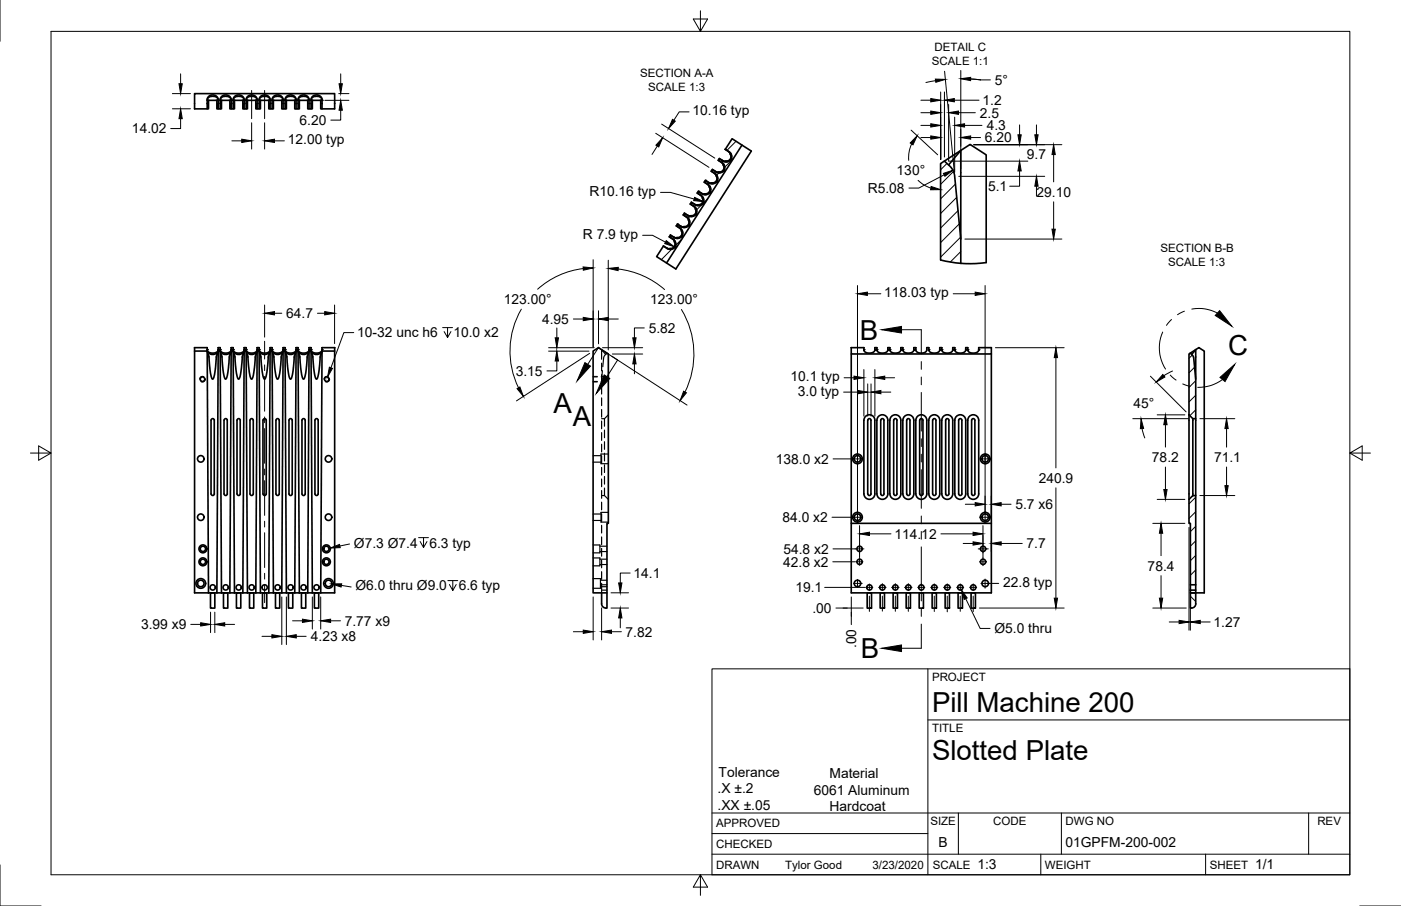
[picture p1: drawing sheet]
<svg xmlns="http://www.w3.org/2000/svg" width="432mm" height="279mm" viewBox="0 0 432 279" stroke-linecap="round" stroke-linejoin="round" font-family="sans-serif">
<!-- layer: Visible -->
<g fill="none" stroke="#000" stroke-width=".51">
<path d="M63.9 30.9h3M63.9 30.9a1.64 1.64 0 0 1 1.6-1.6 1.64 1.64 0 0 1 1.6 1.6h-.2M63.9 30.9v2.7h.4v-2.7M65.9 29.7h-.6a1.47 1.47 0 0 0-1.4 1M65.9 29.7l1.1 .5 .2 .5M66.8 30.9v2.7h.4v-2.7M67.2 33.6h.7M67.9 30.9v2.7h.4v-2.7M68.4 29.7a1.6 1.6 0 0 1 1.8-.4 1.6 1.6 0 0 1 .9 1.6h-3.2l.1-.7zM69.2 29.7h.7M69.2 29.7l-1 .5-.3 .5M69.9 29.7l1.1 .5 .2 .5"/>
<path d="M70.8 30.9v2.7h.4v-2.7M71.2 33.6h.7M71.9 30.9v2.7h.4v-2.7M72.4 29.7a1.6 1.6 0 0 1 1.8-.4 1.6 1.6 0 0 1 .9 1.6h-3.2l.1-.7zM73.2 29.7h.7M73.2 29.7l-1 .5-.3 .5M73.9 29.7l1.1 .5 .2 .5M74.8 30.9v2.7h.4v-2.7M75.2 33.6h.7M75.9 30.9v2.7h.4v-2.7M75.9 30.9h3.3M75.9 30.9a1.67 1.67 0 0 1 1.7-1.6 1.67 1.67 0 0 1 1.6 1.6"/>
<path d="M77.9 29.7h-.6a1.47 1.47 0 0 0-1.4 1M77.9 29.7l1.1 .5 .2 .5M78.8 30.9v2.7h.4v-2.7M79.2 33.6h.7M79.9 30.9h3.3M80.3 30.9v2.7h-.4v-2.7a1.69 1.69 0 0 1 1.7-1.6 1.69 1.69 0 0 1 1.6 1.6v2.7h-.4v-2.7M81.2 29.7h.7M81.2 29.7l-1 .5-.3 .5M81.9 29.7l1.1 .5 .2 .5M83.2 30.9h.1M83.9 30.9v2.7h-.7M84.3 30.9v2.7h-.4"/>
<path d="M84.4 29.7a1.6 1.6 0 0 1 1.8-.4 1.6 1.6 0 0 1 .9 1.6h-3.2l.1-.7zM85.9 29.7h-.6a1.47 1.47 0 0 0-1.4 1M85.9 29.7l1.1 .5 .2 .5M86.8 30.9v2.7h.4M87.2 30.9v2.7h.7M87.9 30.9v2.7h.4v-2.7M88.4 29.7a1.6 1.6 0 0 1 1.8-.4 1.6 1.6 0 0 1 .9 1.6h-3.2l.1-.7zM89.9 29.7h-.6a1.47 1.47 0 0 0-1.4 1M89.9 29.7l1.1 .5 .2 .5M90.8 30.9v2.7h.4M91.2 30.9v2.7h.7M91.9 30.9v2.7h.4v-2.7"/>
<path d="M91.9 30.9h.3M91.9 30.9a1.7 1.7 0 0 1 1.4-1.6 1.7 1.7 0 0 1 1.9 1.1v.5M92.2 30.9h3M93.9 29.7h-.6a1.47 1.47 0 0 0-1.4 1M93.9 29.7l1.1 .5 .2 .5M94.8 30.9v2.7h.4M95.2 30.9v2.7h.7M95.9 30.9v2.7h.4v-2.7M95.9 30.9h.3M95.9 30.9a1.7 1.7 0 0 1 1.4-1.6 1.7 1.7 0 0 1 1.9 1.1l.1 .5M96.2 30.9h3.1M97.9 29.7l1.1 .5 .2 .5"/>
<path d="M97.9 29.7h-.6a1.47 1.47 0 0 0-1.4 1M98.8 30.9v2.7h.5M99.3 30.9v2.7h3.8v-4.7h-43.1v4.7h3.9M214.9 59.5l1.2 .8M215.2 59l1.3 .8M217.1 56.2l1.2 .8M217.4 55.6l1.2 .8M218.1 56.8l.7 1.2-.2 1.2-.8 .6h-1.1l-.5-.2M218.5 59.5l-1 .5-.8-.1M218.5 57.1l.4 .6v1.2M218.9 58.9l-.4 .6M219.2 52.8h.1"/>
<path d="M219.2 52.8l1.2 .8M219.6 52.3l1.2 .7M220.2 53.4l.7 1.3-.1 1.1-1 .6-1.4-.1M220.6 56.1l-1 .5-.7-.1M220.6 53.7l.5 .7-.1 1.1M221 55.5l-.4 .6M221.4 49.4l1.2 .8M221.7 48.9l1.2 .8M222.4 50.1l.7 1.3-.1 1-1 .6-1.4-.1M222.8 52.8l-1 .5-.8-.2M222.8 50.4l.4 .6v1.1M223.2 52.1l-.4 .7"/>
<path d="M223.5 46.1h.1M223.5 46.1l1.2 .8M224.7 46.8l.6 1.5-.3 .8-.8 .6-1.5-.2M224.9 47a1.64 1.64 0 0 1 .2 2.2l-.1 .1a1.6 1.6 0 0 1-1.8 .5M225.6 42.8l3.1 1.9-23.3 36.4-3-2 2.1-3.2 1 .6a1.72 1.72 0 0 0 2.5-.3 1.72 1.72 0 0 0-.7-2.5l-1-.7 .3-.5 1 .6a1.7 1.7 0 0 0 2.6-.3 1.7 1.7 0 0 0-.8-2.5l-1-.6 .4-.6 1 .7a1.7 1.7 0 0 0 2.5-.4 1.7 1.7 0 0 0-.7-2.5l-1-.6 .3-.5 1 .6a1.72 1.72 0 0 0 2.6-.4 1.72 1.72 0 0 0-.8-2.5l-.9-.6 .3-.5 1 .6a1.72 1.72 0 0 0 2.6-.3 1.72 1.72 0 0 0-.8-2.5l-1-.7 .3-.5 1 .6a1.71 1.71 0 0 0 2.6-.3 1.71 1.71 0 0 0-.7-2.5l-1-.6 .3-.6 1 .7a1.72 1.72 0 0 0 2.6-.4 1.72 1.72 0 0 0-.8-2.5l-1-.6 .4-.5 1 .6a1.71 1.71 0 0 0 2.5-.4 1.71 1.71 0 0 0-.7-2.4l-1-.7 .3-.5 1 .6a1.71 1.71 0 0 0 2.6-.3 1.71 1.71 0 0 0-.8-2.5l-1-.6zM228.7 44.7l2.9 1.9-23.3 36.4-2.9-1.9M291.1 49.7l7.8-5.1 5.1 3.2v33.2l-3.2 .3-4.7-.1M292.4 50.9l3.7-4.5v27.3M204.5 75.9h.1M204.5 75.9l1.2 .7M206.3 73h.1M206.3 73l1.2 .8"/>
<path d="M206.6 72.5h.1M206.6 72.5l1.3 .8M207.3 73.7l.7 1.2-.1 1.1-.9 .6-1.5-.1M207.7 76.4l-1 .5-.8-.2M207.7 74a1.77 1.77 0 0 1 .2 2.1l-.2 .3M208.4 69.7l1.3 .7M208.8 69.1l1.2 .8M209.4 70.3l.8 1.3-.1 1-.8 .6-1.2 .1-.5-.2M209.9 73l-1.1 .5-.7-.1M209.9 70.6a1.77 1.77 0 0 1 .1 2.2l-.2 .2M210.6 66.3l1.2 .8M210.6 66.3h.1"/>
<path d="M210.9 65.8l1.3 .7M211.6 66.9l.7 1.4-.2 1-.9 .6-1.4-.1M212 67.2a1.69 1.69 0 0 1 .2 2.2l-.1 .1a1.6 1.6 0 0 1-1.9 .5M212.8 62.9l1.2 .8M213.1 62.4l1.2 .7M213.7 63.5l.8 1.4-.2 1-.9 .6-1.5-.1M214.2 66.2l-1.1 .5-.7-.1M214.2 63.8l.4 .7v1.1M214.6 65.6l-.4 .7M215.9 60.2l.7 1.3-.2 1.1-.9 .5-1.4-.1M216.3 62.9l-1 .5-.8-.1M216.3 60.5l.4 .6v1.1"/>
<path d="M216.7 62.2l-.4 .7M289.9 80.2v-29.8l1.2-.7 2.4 2.4 .7 2.1 1.9 19.5v7.5M289.9 80.2l6.2 1M60 108.3h3.9M63.9 107.8l.5 2.1a20.1 20.1 0 0 0 1.1 7 5.1 5.1 0 0 0 .9-3.5l.3-3.4 .5-2.2M63.9 108a2.01 2.01 0 0 0 3.3 0M63.9 108.2a1.74 1.74 0 0 0 1.7 1.1h.3M67.2 108.2l-.3 .6-1 .5M67.2 108.3h.7M67.9 107.8l.5 2.1a20.1 20.1 0 0 0 1.1 7 5.1 5.1 0 0 0 .9-3.5l.3-3.4 .5-2.2M67.9 108a2.01 2.01 0 0 0 3.3 0M67.9 108.2l.6 .8 .7 .3"/>
<path d="M69.2 109.3h.7M71.2 108.2l-.3 .6-1 .5M71.2 108.3h.7M71.9 107.8l.5 2.1a20.1 20.1 0 0 0 1.1 7 2.52 2.52 0 0 0 .8-2.2l.4-4.7 .5-2.2M71.9 108a2.01 2.01 0 0 0 3.3 0M71.9 108.2l.6 .8 .7 .3M75.2 108.2a1.74 1.74 0 0 1-1.6 1.1h-.4M75.2 108.3h.7M75.9 107.8l.5 2.1a21.6 21.6 0 0 0 1.1 7 2.52 2.52 0 0 0 .8-2.2l.4-4.8 .5-2.1M75.9 108a2.03 2.03 0 0 0 3.3 0M79.2 108.2a1.74 1.74 0 0 1-1.6 1.1h-.3a1.7 1.7 0 0 1-1.4-1.1M79.2 108.3h.7"/>
<path d="M79.9 108a2.03 2.03 0 0 0 3.3 0M79.9 107.8l.5 2.1a21.6 21.6 0 0 0 1.1 7 4.7 4.7 0 0 0 .9-3.5l.3-3.5 .5-2.1M79.9 108.2l.6 .8 .7 .3M83.2 108.2a1.74 1.74 0 0 1-1.6 1.1h-.4M83.2 108.3h.7v-1.1h-.7l-.4 75.6M83.9 107.8l.5 2.1a21.6 21.6 0 0 0 1.1 7 4.7 4.7 0 0 0 .9-3.5l.3-3.5 .5-2.1M83.9 108a2.03 2.03 0 0 0 3.3 0M83.9 108.3l.4 74.5M87.2 108.2a1.74 1.74 0 0 1-1.6 1.1h-.3a1.7 1.7 0 0 1-1.4-1.1M87.2 108.3l-.4 74.5M87.9 107.8l.5 2.1a21.6 21.6 0 0 0 1.1 7 4.7 4.7 0 0 0 .9-3.5l.3-3.5 .5-2.1M87.9 108.3h-.7v-1.1h.7l.4 75.6"/>
<path d="M87.9 108a2.01 2.01 0 0 0 3.3 0M91.2 108.2a1.74 1.74 0 0 1-1.6 1.1h-.3a1.7 1.7 0 0 1-1.4-1.1M91.2 108.3l-.4 74.5M91.9 107.8l.5 2.1a21.6 21.6 0 0 0 1.1 7 4.7 4.7 0 0 0 .9-3.5l.3-3.5 .5-2.1M91.9 108.3h-.7v-1.1h.7l.4 75.6M91.9 108a2.01 2.01 0 0 0 3.3 0M95.2 108.2a1.74 1.74 0 0 1-1.6 1.1h-.3a1.69 1.69 0 0 1-1.4-1.1M95.2 108.3l-.4 74.5M95.9 107.8l.5 2.1a21.6 21.6 0 0 0 1.1 7 4.7 4.7 0 0 0 .9-3.5l.3-3.4 .6-2.2M95.9 108.3h-.7v-1.1h.7l.4 75.6M95.9 108a2.01 2.01 0 0 0 3.4 0M99.2 108.2a1.74 1.74 0 0 1-1.6 1.1h-.3a1.69 1.69 0 0 1-1.4-1.1"/>
<path d="M99.3 108.3l-.5 74.5M103.1 108.3h-3.8v-1.1h3.8v75.6h-43.1v-75.6h3.9l.4 75.6M182.8 108.3l1.6-1.1 3.1 2v52.2h-.4v21.4h-4.3zM184.4 107.2h.1M262.4 109.2v73.6h43.1v-73.6M266.3 108v-.2a1.84 1.84 0 0 0 2.8 .8l.5-.8v.2M266.3 107.8v-.6h-3.9v2h43.1v-2h-3.9v.6M269.6 107.8v-.6h.7v.6M270.3 108v-.2a1.96 1.96 0 0 0 3.2 .5l.1-.5v.2M273.6 107.8v-.6h.7v.6M274.3 108v-.2a1.96 1.96 0 0 0 3.2 .5l.1-.5v.2M277.6 107.8v-.6h.7v.6"/>
<path d="M278.3 108v-.2a1.96 1.96 0 0 0 3.2 .5l.1-.5v.2M281.6 107.8v-.6h.7a1.58 1.58 0 0 0 .6 1.6 1.58 1.58 0 0 0 1.7 0 1.21 1.21 0 0 0 1-1.6h.7v.6M282.3 107.8v.2M285.6 107.8v.2M286.3 108v-.2a1.96 1.96 0 0 0 3.2 .5l.1-.5v.2M289.6 107.8v-.6h.7v.6M290.3 108v-.2a1.96 1.96 0 0 0 3.2 .5l.1-.5v.2M293.6 107.8v-.6h.7v.6M294.3 108v-.2a1.96 1.96 0 0 0 3.2 .5l.1-.5v.2M297.6 107.8v-.6h.7v.6M298.3 108v-.2a1.97 1.97 0 0 0 3.2 .5l.1-.5v.2M366.5 109.2l.4-.3 .8 .8 .2 .7 .6 6.5v12.2h-.9l-1.1-1.2z"/>
<path d="M366.9 108.9l2.6-1.7 1.7 1.1v74.5h-2.7M367.3 109.3l1.2-1.5v9.1M65.3 129.2a.48 .48 0 0 1 .7 .4l.1 22.7a.5 .5 0 0 1-.5 .5 .5 .5 0 0 1-.5-.5v-22.7zM69.3 129.2a.48 .48 0 0 1 .7 .4l.1 22.7a.5 .5 0 0 1-.5 .5 .5 .5 0 0 1-.5-.5v-22.7zM73.3 129.2a.48 .48 0 0 1 .7 .4l.1 22.7a.5 .5 0 0 1-.5 .5 .5 .5 0 0 1-.5-.5v-22.7zM77.3 129.2a.5 .5 0 0 1 .8 .4v22.7a.5 .5 0 0 1-.5 .5 .5 .5 0 0 1-.5-.5v-22.7zM81.3 129.2a.5 .5 0 0 1 .8 .4v22.7a.5 .5 0 0 1-.5 .5 .5 .5 0 0 1-.5-.5v-22.7zM85.3 129.2a.5 .5 0 0 1 .8 .4v22.7a.5 .5 0 0 1-.5 .5 .5 .5 0 0 1-.5-.5v-22.7zM89.1 129.3a.5 .5 0 0 1 .6-.2 .5 .5 0 0 1 .4 .5v22.7a.5 .5 0 0 1-.5 .5 .5 .5 0 0 1-.5-.5zM93.1 129.3a.5 .5 0 0 1 .6-.2 .5 .5 0 0 1 .4 .5v22.7a.5 .5 0 0 1-.5 .5 .5 .5 0 0 1-.5-.5zM97.1 129.3a.5 .5 0 0 1 .6-.2 .5 .5 0 0 1 .4 .5v22.7a.5 .5 0 0 1-.5 .5 .5 .5 0 0 1-.5-.5zM266.8 128.4a1.67 1.67 0 0 1 1.8-.4 1.67 1.67 0 0 1 1 1.6v22.7a1.68 1.68 0 0 1-1.6 1.7 1.68 1.68 0 0 1-1.7-1.7v-22.7z"/>
<path d="M267.5 129.3a.48 .48 0 0 1 .6-.2 .48 .48 0 0 1 .3 .5l.1 22.7a.5 .5 0 0 1-.5 .5 .5 .5 0 0 1-.5-.5zM270.3 129.6v22.7M270.3 129.6a1.67 1.67 0 0 1 1.7-1.7 1.67 1.67 0 0 1 1.6 1.7v22.7a1.68 1.68 0 0 1-1.6 1.7 1.68 1.68 0 0 1-1.7-1.7M271.5 129.3a.48 .48 0 0 1 .6-.2 .48 .48 0 0 1 .3 .5l.1 22.7a.5 .5 0 0 1-.5 .5 .5 .5 0 0 1-.5-.5zM274.3 129.6v22.7M274.3 129.6a1.68 1.68 0 0 1 1.7-1.7 1.68 1.68 0 0 1 1.6 1.7v22.7a1.68 1.68 0 0 1-1.6 1.7 1.68 1.68 0 0 1-1.7-1.7M275.5 129.3a.48 .48 0 0 1 .6-.2 .48 .48 0 0 1 .3 .5l.1 22.7a.5 .5 0 0 1-.5 .5 .5 .5 0 0 1-.5-.5zM278.3 129.6v22.7M278.3 129.6a1.68 1.68 0 0 1 1.7-1.7 1.68 1.68 0 0 1 1.6 1.7v22.7a1.68 1.68 0 0 1-1.6 1.7 1.68 1.68 0 0 1-1.7-1.7M279.5 129.3a.5 .5 0 0 1 .6-.2 .5 .5 0 0 1 .4 .5v22.7a.5 .5 0 0 1-.5 .5 .5 .5 0 0 1-.5-.5zM282.8 128.4a1.68 1.68 0 0 1 1.8-.4 1.68 1.68 0 0 1 1 1.6v22.7a1.69 1.69 0 0 1-1.6 1.7 1.69 1.69 0 0 1-1.7-1.7v-22.7zM283.5 129.3a.5 .5 0 0 1 .6-.2 .5 .5 0 0 1 .4 .5v22.7a.51 .51 0 0 1-.5 .5 .51 .51 0 0 1-.6-.5z"/>
<path d="M286.8 128.4a1.68 1.68 0 0 1 1.8-.4 1.68 1.68 0 0 1 1 1.6v22.7a1.69 1.69 0 0 1-1.6 1.7 1.69 1.69 0 0 1-1.7-1.7v-22.7zM287.5 129.3a.5 .5 0 0 1 .6-.2 .5 .5 0 0 1 .4 .5v22.7a.51 .51 0 0 1-.5 .5 .51 .51 0 0 1-.6-.5zM290.8 128.4a1.68 1.68 0 0 1 1.8-.4 1.68 1.68 0 0 1 1 1.6v22.7a1.69 1.69 0 0 1-1.6 1.7 1.69 1.69 0 0 1-1.7-1.7v-22.7zM291.5 129.3a.5 .5 0 0 1 .6-.2 .5 .5 0 0 1 .4 .5v22.7a.5 .5 0 0 1-.5 .5 .5 .5 0 0 1-.5-.5zM294.8 128.4a1.68 1.68 0 0 1 1.8-.4 1.68 1.68 0 0 1 1 1.6v22.7a1.68 1.68 0 0 1-1.6 1.7 1.68 1.68 0 0 1-1.7-1.7v-22.7zM295.5 129.3a.5 .5 0 0 1 .6-.2 .5 .5 0 0 1 .4 .5v22.7a.5 .5 0 0 1-.5 .5 .5 .5 0 0 1-.5-.5zM298.8 128.4a1.68 1.68 0 0 1 1.8-.4 1.68 1.68 0 0 1 1 1.6v22.7a1.68 1.68 0 0 1-1.6 1.7 1.68 1.68 0 0 1-1.7-1.7v-22.7zM299.5 129.3a.5 .5 0 0 1 .6-.2 .5 .5 0 0 1 .4 .5v22.7a.5 .5 0 0 1-.5 .5 .5 .5 0 0 1-.5-.5zM366.5 127.9v26.1M367.6 129.1v23.7M368.5 129.1v23.7M366.5 154l1.1-1.2h.9v27.5h-1.6v-18.9h-.4z"/>
<path d="M262.4 161.4h43.1M64.9 182.8h1.3v4.7h-1.3zM66.8 182.8l.4-75.6h.7l.4 75.6M68.9 182.8h1.3v4.7h-1.3zM70.8 182.8l.4-75.6h.7l.4 75.6M72.9 182.8h1.3v4.7h-1.3zM74.8 182.8l.4-75.6h.7l.4 75.6M76.9 182.8h1.3v4.7h-1.3zM78.8 182.8l.4-75.6h.7l.4 75.6M80.9 182.8h1.3v4.7h-1.3zM84.9 182.8h1.3v4.7h-1.3zM88.9 182.8h1.3v4.7h-1.3z"/>
<path d="M92.9 182.8h1.3v4.7h-1.3zM96.9 182.8h1.3v4.7h-1.3zM185.4 186.2a1.32 1.32 0 0 0 1.3 1.3M185.4 182.8v3.4M187.1 182.8v4.7h-.4M267.3 182.8h1.3v4.7h-1.3zM271.3 182.8h1.3v4.7h-1.3zM275.3 182.8h1.3v4.7h-1.3zM279.3 182.8h1.3v4.7h-1.3zM283.3 182.8h1.3v4.7h-1.3zM287.3 182.8h1.3v4.7h-1.3zM291.3 182.8h1.3v4.7h-1.3z"/>
<path d="M295.3 182.8h1.3v4.7h-1.3zM299.3 182.8h1.3v4.7h-1.3zM366.9 182h1.6v.8h-1.6zM366.9 180.3v1.7M368.5 180.3v1.7M368.6 186.2a1.41 1.41 0 0 1-1.7 1.3v-4.7h1.6v3.4"/>
<circle cx="62.4" cy="116.9" r=".71"/>
<circle cx="100.7" cy="116.9" r=".71"/>
<circle cx="61.9" cy="159.5" r="1.01"/>
<circle cx="61.9" cy="141.5" r="1.01"/>
<circle cx="101.3" cy="141.5" r="1.01"/>
<circle cx="101.3" cy="159.5" r="1.01"/>
<circle cx="264.3" cy="141.5" r="1.49"/>
<circle cx="264.3" cy="159.5" r="1.49"/>
<circle cx="264.3" cy="141.5" r="1.01"/>
<circle cx="264.3" cy="159.5" r="1.01"/>
<circle cx="303.6" cy="141.5" r="1.49"/>
<circle cx="303.6" cy="159.5" r="1.49"/>
<circle cx="303.6" cy="159.5" r="1.01"/>
<circle cx="303.6" cy="141.5" r="1.01"/>
<circle cx="61.9" cy="179.9" r="1.49"/>
<circle cx="61.9" cy="179.9" r="1.01"/>
<circle cx="62.5" cy="169.3" r="1.22"/>
<circle cx="62.5" cy="173.3" r="1.22"/>
<circle cx="62.5" cy="173.3" r=".81"/>
<circle cx="62.5" cy="169.3" r=".81"/>
<circle cx="100.6" cy="169.3" r="1.22"/>
<circle cx="100.6" cy="173.3" r="1.22"/>
<circle cx="100.6" cy="173.3" r=".81"/>
<circle cx="100.6" cy="169.3" r=".81"/>
<circle cx="101.3" cy="179.9" r="1.49"/>
<circle cx="101.3" cy="179.9" r="1.01"/>
<circle cx="264.3" cy="179.9" r="1.01"/>
<circle cx="264.9" cy="173.3" r=".81"/>
<circle cx="264.9" cy="169.3" r=".81"/>
<circle cx="303" cy="169.3" r=".81"/>
<circle cx="303" cy="173.3" r=".81"/>
<circle cx="303.6" cy="179.9" r="1.01"/>
<circle cx="65.6" cy="181.2" r=".81"/>
<circle cx="69.6" cy="181.2" r=".81"/>
<circle cx="73.6" cy="181.2" r=".81"/>
<circle cx="77.6" cy="181.2" r=".81"/>
<circle cx="81.6" cy="181.2" r=".81"/>
<circle cx="85.6" cy="181.2" r=".81"/>
<circle cx="89.6" cy="181.2" r=".81"/>
<circle cx="93.6" cy="181.2" r=".81"/>
<circle cx="97.6" cy="181.2" r=".81"/>
<circle cx="268" cy="181.2" r=".81"/>
<circle cx="272" cy="181.2" r=".81"/>
<circle cx="276" cy="181.2" r=".81"/>
<circle cx="280" cy="181.2" r=".81"/>
<circle cx="284" cy="181.2" r=".81"/>
<circle cx="288" cy="181.2" r=".81"/>
<circle cx="292" cy="181.2" r=".81"/>
<circle cx="296" cy="181.2" r=".81"/>
<circle cx="300" cy="181.2" r=".81"/>
</g>
<g fill="#000">
<circle cx="67.2" cy="30.9" r=".25"/>
<circle cx="71.2" cy="30.9" r=".25"/>
<circle cx="71.9" cy="30.9" r=".25"/>
<circle cx="75.2" cy="30.9" r=".25"/>
<circle cx="75.9" cy="30.9" r=".25"/>
<circle cx="79.2" cy="30.9" r=".25"/>
<circle cx="83.9" cy="30.9" r=".25"/>
<circle cx="87.2" cy="30.9" r=".25"/>
<circle cx="87.9" cy="30.9" r=".25"/>
<circle cx="91.2" cy="30.9" r=".25"/>
<circle cx="91.9" cy="30.9" r=".25"/>
<circle cx="95.2" cy="30.9" r=".25"/>
<circle cx="95.9" cy="30.9" r=".25"/>
<circle cx="99.3" cy="30.9" r=".25"/>
<circle cx="214.9" cy="59.5" r=".25"/>
<circle cx="215.2" cy="59" r=".25"/>
<circle cx="217.1" cy="56.2" r=".25"/>
<circle cx="217.4" cy="55.6" r=".25"/>
<circle cx="208.4" cy="69.7" r=".25"/>
<circle cx="208.8" cy="69.1" r=".25"/>
<circle cx="63.9" cy="107.8" r=".25"/>
<circle cx="67.2" cy="107.8" r=".25"/>
<circle cx="67.9" cy="107.8" r=".25"/>
<circle cx="71.2" cy="107.8" r=".25"/>
<circle cx="71.9" cy="107.8" r=".25"/>
<circle cx="75.2" cy="107.8" r=".25"/>
<circle cx="75.9" cy="107.8" r=".25"/>
<circle cx="79.2" cy="107.8" r=".25"/>
<circle cx="79.9" cy="107.8" r=".25"/>
<circle cx="83.2" cy="107.8" r=".25"/>
<circle cx="83.9" cy="107.8" r=".25"/>
<circle cx="87.2" cy="107.8" r=".25"/>
<circle cx="87.9" cy="107.8" r=".25"/>
<circle cx="91.2" cy="107.8" r=".25"/>
<circle cx="91.9" cy="107.8" r=".25"/>
<circle cx="95.2" cy="107.8" r=".25"/>
<circle cx="95.9" cy="107.8" r=".25"/>
<circle cx="99.3" cy="107.8" r=".25"/>
<circle cx="266.3" cy="107.8" r=".25"/>
<circle cx="269.6" cy="107.8" r=".25"/>
<circle cx="270.3" cy="107.8" r=".25"/>
<circle cx="273.6" cy="107.8" r=".25"/>
<circle cx="274.3" cy="107.8" r=".25"/>
<circle cx="277.6" cy="107.8" r=".25"/>
<circle cx="278.3" cy="107.8" r=".25"/>
<circle cx="281.6" cy="107.8" r=".25"/>
<circle cx="286.3" cy="107.8" r=".25"/>
<circle cx="289.6" cy="107.8" r=".25"/>
<circle cx="290.3" cy="107.8" r=".25"/>
<circle cx="293.6" cy="107.8" r=".25"/>
<circle cx="294.3" cy="107.8" r=".25"/>
<circle cx="297.6" cy="107.8" r=".25"/>
<circle cx="298.3" cy="107.8" r=".25"/>
<circle cx="301.6" cy="107.8" r=".25"/>
</g>
<!-- layer: Hidden -->
<g fill="none" stroke="#000" stroke-width=".36">
<path d="M62.8 116.2h-.1a.86 .86 0 0 0-1.2 .7M63.2 116.9a.86 .86 0 0 1-1.2 .8M101.2 116.2h-.1a.86 .86 0 0 0-1.2 .7M101.6 116.9a.86 .86 0 0 1-1.3 .8M182.8 116.2h1.3M182.8 117.6h1.3M185.3 116.2h1.3M185.3 117.6h1.3M185.4 112v2.4M185.4 115.5v2.4M185.4 119.1v2.4M185.7 114.3l-.3 2.6"/>
<path d="M186.6 116.1v1.7M186.6 109.3l-1.2-1.5v3M187.1 108.9l-1 1.3-.3 2.9M185.4 122.7v2.4M185.4 126.3v2.4M185.4 129.9v2.3M185.4 133.4v2.4M185.4 137v2.4M185.4 129.1h.9M186.3 129.1v2.3M186.3 132.6v2.4M186.3 136.2v2.4"/>
<path d="M186.3 139.8v2.4M187.5 127.9l-1.2 1.2M182.8 140.5h2.4M182.8 142.5h2.4M182.8 158.5h2.4M185.4 140.6v2.4M185.4 144.1v2.4M185.4 147.7v2.4M185.4 151.3v2.4M185.4 154.9v2.3M185.4 158.4v2.4M185.4 152.8h.9"/>
<path d="M186.3 150.5v2.3M186.3 143.3v2.4M186.3 146.9v2.4M186.3 152.8l1.2 1.2M187.5 140h-2.3v3h2.3M187.5 158h-2.3v3h2.3M182.8 168.1h2.1v2.4h-2.1M182.8 172.1h2.1v2.4h-2.1M182.8 178.4h2.3v3h-2.3M182.8 160.5h2.4M184.9 172.4h2.2M184.9 174.1h2.2"/>
<path d="M184.9 168.4h2.2M184.9 170.1h2.2M185.1 178.9h2M185.4 162v2.4M185.4 165.6v2.4M185.4 169.1v2.4M185.4 172.7v2.4M185.4 176.3v2.4M185.4 179.9v2.9M185.1 180.9h2M185.4 180.3h1.7M185.4 182h1.7"/>
</g>
<!-- layer: Hidden Narrow -->
<path d="M182.8 116.1h1.3M182.8 117.8h1.3M185.3 116.1h1.3M185.3 117.8h1.3" fill="none" stroke="#000" stroke-width=".31"/>
<!-- layer: Border -->
<path d="M0 0v12.7M15.7 9.7h400.3v260.1h-400.3zM215.9 3.3v6.4l-2.2-3.8h4.4l-2.2 3.8M9.4 139.7h6.3l-3.8-2.2v4.4l3.8-2.2M416 139.7l3.8 2.2v-4.4l-3.8 2.2h6.4M0 266.7v12.7h12.7M215.9 269.8l2.2 3.8h-4.4l2.2-3.8v6.3M419.1 279.4h12.7" fill="none" stroke="#000" stroke-width=".31"/>
<!-- layer: Titleblock -->
<path d="M219.4 206.3h196.6v63.5h-196.6zM286 206.3v63.5M286 222h130M219.4 257.1h66.6M219.4 250.7h196.6M295.4 250.7v12.7M327.1 250.7v12.7M403.3 250.7v12.7M219.4 263.4h196.6M320.8 263.4v6.4M371.6 263.4v6.4" fill="none" stroke="#000" stroke-width=".31"/>
<!-- layer: Dimensions -->
<g fill="none" stroke="#000" stroke-width=".31">
<path d="M53.1 28.9h5.6M53.1 33.5h5.6M55.7 36.6v3h-3.1M55.7 22.8v3M77.6 37.9v8.1M81.6 37.9v8.1M100.1 30.9h7.4M104.4 28.9h3.1M105 34v3h-3M105 22.8v3M203.9 38.3l16.4 10.5M212.4 34.5h-3.1l-1.6 2.6"/>
<path d="M283.8 30.9h3.1M283.8 34.8h3.1M283.8 38.7h3.1M288.4 24.9l-3 .5M289.9 28.4v20.8M291.1 28.4v20M291.1 22l3 31.1M292.4 32.2v17.4M294.1 30.9h7.7M294.2 36.1v17M295.4 34.8h5.2M296.1 21.7v30.3"/>
<path d="M296.1 24.3l6.1 .3M297.3 38.7h5.3M299.2 24.4l3 .2M302.2 24.6h3M314.2 38.5v3.1M319.4 38.5v3.1M71.5 43.4h3M84.6 43.4h3.1M202.1 41.1l16.4 10.5M202.6 45l-1.6 2.6M280.8 40.1l8.2 7.6M281 44.4l-.9 2.8v2.3"/>
<path d="M283 55.6l2.1 1.6 1.8 .8M283.8 42.4h3.1M291 53.9l-7.8 4.1h-3.1M292.4 49.7h24.4M295.5 54.4h26.5M299.2 42.4h3M300.1 44.6h27.2M314.2 52.7v4.7h-3M319.4 57.4v3.1M324.7 47.7v8.4M297.4 73.7h29.9M324.7 62.3v8.4"/>
<path d="M81.6 94.1v9.9M84.6 96.6h2.2M97.8 96.6h2.3M103.1 94.1v11.9M160.7 95.4a25.6 25.6 0 0 0-.9 24.2M176.7 98.4h3.1M179.8 82.8a25.6 25.6 0 0 0-14.1 6.4M182.8 80.1v26.9M184.5 95.8v10.2M187.5 80.2v27.7M187.5 98.4h3.1M190.5 83a26.4 26.4 0 0 1 14.3 6.3"/>
<path d="M210 95.4a26.4 26.4 0 0 1 1.1 25.5M264.3 88.1v70.1M267.3 90.6h4.2M293.8 90.6h6.8M303.6 88.1v70.1M109 102.6h-3l-4 10.8M136.4 101h3.1M137.9 101v3.1l-1-1.8M139 102.3l-1.1 1.8M169.1 107.2h14.1M169.1 108.3h12.4M171.6 111.3v3.1h-3"/>
<path d="M171.6 101.1v3.1M181.7 109l-22.5 14.6M185.7 107.2h12.4M188.6 109.9l23.2 15M188.7 109.2h9.4M195.5 112.2v3.1M198.6 101.1h-3.1v3.1M260.2 116.5h3M266.3 114v14.3M267.4 118.4v9.9M268.5 118.4v9.9M269.6 114v14.3"/>
<path d="M272.7 116.5h3M306.8 107.2h21.2M325.4 110.3v34M354.6 116l11 11M361.4 114.4l-2.7 1.5M260 120.9h4.4M271.5 120.9h3.1M349.1 129.1h17.3M352 132.1l.8 3M356.7 127.9h8.5M359.2 131v6.9M369.8 129.1h10.8"/>
<path d="M378 132.2v5.7M256.4 159.5h6.6M256.8 141.5h6.2M297.5 155.5h3.1M305.5 153v7.1M308.6 155.5h3M325.4 150.5v34M356.7 154h8.5M359.2 144v7M369.8 152.8h10.8M378 144v5.8M107.7 167.8l-2.9 .6"/>
<path d="M129 165.8h3.1M130.5 165.8v3l-1-1.8M131.6 167l-1.1 1.8M138 179h3.1M139.6 179v3.1l-1.1-1.8M194.2 176.7h-3v3.1M256.7 173.2h7M256.7 169.3h7M264.9 162.1v9.9M268 164.6h6.6M290 164.6h9.9M296.9 167.6h3"/>
<path d="M303 162.1v9.9M304.9 179.9h2.9M305.5 166.8v3.3M308.6 167.6h6.5M355.3 161.4h9.9M357.8 164.4v7M357.8 177.5v7M366.5 162.7v31.7M58.8 192.6h3M64.9 188.8v6.3M66.2 188.8v6.3M69.3 192.6h3"/>
<path d="M80.8 196.2h3M86.8 184.1v14.7M88.3 184.1v14.7M90.2 191.5h3M91.3 196.2h3.1M96.3 184.1v9.9M98.8 184.1v9.9M101.9 191.5h3M105.2 180.5l3 .5M140.6 180.3l-1 1.8M176.7 194.8h3.1M182.8 184.1v13.3"/>
<path d="M185.4 187.5v9.9M188.3 187.5h5.4M188.3 182.8h5.4M188.5 194.8h3M191.2 190.6v3M254.2 181.1h12.5M257.6 187.5h8.4M262.4 184.1v8.5M297.6 184.6l4.5 9.2h3M301.9 187.5h26.1M355.3 187.5h10.3M360.4 191.8h3"/>
<path d="M366.9 181.6v12.8M369.9 191.8h3.1"/>
</g>
<g fill="#000" stroke="#000" stroke-width=".31">
<path d="M55.2 25.8h1l-.5 3.1zM55.7 33.5l.5 3.1h-1zM104.5 25.8h1l-.5 3.1zM105 30.9l.5 3.1h-1zM207.3 36.8l.8 .6-2 2.2zM286.9 30.4l3 .5-3 .5zM286.9 34.2l3 .6-3 .5zM286.9 38.2l3 .5-3 .5zM288.3 24.4l3.1 .1-3 .9zM291.1 30.9l3-.5v1zM292.4 34.8l3-.6v1.1zM294.2 38.7l3.1-.5v1z"/>
<path d="M296.1 24.3l3.1-.4-.1 1zM74.5 42.9l3.1 .5-3.1 .5zM81.6 43.4l3-.5v1zM204.2 42.5l-1.2 2.8-.8-.5zM282.7 41.9l-1.3 2.8-.9-.6zM286.9 41.9l3 .5-3 .5zM287 57.5l2.9 1h-3.1zM290.8 53.5l2.9-1-2.5 1.9zM296.1 42.4l3.1-.5v1zM313.7 41.6h1l-.5 3zM314.2 49.7l.5 3h-1zM318.9 41.6h1.1l-.6 3z"/>
<path d="M319.4 54.4l.6 3h-1.1zM324.7 44.6l.5 3.1h-1zM324.2 70.7h1l-.5 3zM81.6 96.6l3-.5v1zM100.1 96.1l3 .5-3 .5zM179.7 82.3l3.1 .3-3 .7zM179.8 97.9l3 .5-3 .5zM184.5 98.4l3-.5v1zM187.5 82.8l3.1-.4-.1 1.1zM264.3 90.6l3-.5v1zM300.6 90.1l3 .5-3 .5zM101.5 113.2l1 .4-1.6 2.7z"/>
<path d="M159.4 119.8l.8-.5 1.1 2.9zM171.1 104.2h1l-.5 3zM171.6 108.3l.5 3h-1zM195.5 109.2l.5 3h-1zM195 104.2h1l-.5 3zM263.2 116l3.1 .5-3.1 .5zM269.6 116.5l3.1-.5v1zM325.4 107.2l.5 3.1h-1zM358.4 115.5l.6 .8-2.6 1.5zM210.7 120.7l.9 .4-2 2.4zM264.4 120.4l3 .5-3 .5zM268.5 120.9l3-.5v1z"/>
<path d="M351.7 129.1l.8 3-1 .1zM359.2 127.9l.5 3.1h-1zM378 129.1l.5 3.1h-1zM300.6 155l3 .5-3 .5zM305.5 155.5l3.1-.5v1zM358.7 151h1l-.5 3zM377.5 149.8h1l-.5 3zM101.8 169l2.8-1.1 .3 1zM190.7 179.8h1l-.5 3zM264.9 164.6l3.1-.5v1zM299.9 167.1l3.1 .5-3.1 .5zM299.9 164.1l3.1 .5-3.1 .5z"/>
<path d="M305.5 167.6l3.1-.5v1zM357.8 161.4l.6 3h-1.1zM61.8 192l3.1 .6-3.1 .5zM66.2 192.6l3.1-.6v1.1zM83.8 195.7l3 .5-3 .5zM88.3 196.2l3-.5v1zM93.2 190.9l3.1 .6-3.1 .5zM98.8 191.5l3.1-.6v1.1zM102.2 180.1l3.1-.1-.2 1zM179.8 194.3l3 .5-3 .5zM185.4 194.8l3.1-.5v1zM191.2 187.5l.5 3.1h-1z"/>
<path d="M296.3 181.9l1.8 2.5-.9 .4zM324.9 184.5h1l-.5 3zM357.3 184.5h1.1l-.6 3zM363.4 191.3l3.1 .5-3.1 .5zM366.9 191.8l3-.5v1z"/>
</g>
<!-- layer: Center Lines -->
<g fill="none" stroke="#000" stroke-width=".31">
<path d="M77.6 27.9v8.7M81.6 27.9v8.7M81.6 105.2v5.5M81.6 112.5v1.8M81.6 116.1v10.7M81.6 128.6v1.8M81.6 132.2v10.7M303.6 139.9v3.2M81.6 144.7v1.8M81.6 148.2v10.7M262.8 159.5h3M262.8 141.5h2.9"/>
<path d="M264.3 140v3M264.3 158v3.3M301.9 159.5h3.3M302 141.5h3.2M303.6 157.7v3.5M81.6 160.7v1.8M81.6 164.3v10.7M81.6 176.8v1.8M263 179.9h2.7M263.5 169.3h2.8M263.9 173.2h2.1M264.3 178.7v2.5"/>
<path d="M264.9 167.9v2.7M264.9 172.2v2.1M271.9 180v2M275.9 180v2M280 180v2M301.5 169.3h3.1M301.9 173.2h2.1M302.3 179.9h2.8M303 168.1v2.4M303 172v2.5M303.6 178.6v2.8M81.6 180.4v5.5"/>
<path d="M266.9 181.1h2.1M267.9 180.1v1.9M267.9 183.8v4.8M270.8 181.1h2.3M271.9 183.8v4.7M274.8 181.1h2.3M275.9 183.8v4.7M278.8 181.1h2.3M280 183.8v4.7M282.9 181.1h2.2M284 180v2.3M286.9 181.1h2.2"/>
<path d="M288 180v2M288 183.8v4.8M290.8 181.1h2.3M292 180v2M292 183.8v4.9M294.9 181.1h2.1M296 180.1v1.9M296 183.8v4.7M298.9 181.1h2.1M300 180.1v1.9M300 183.8v4.8"/>
</g>
<!-- layer: Hatching -->
<g fill="none" stroke="#000" stroke-width=".31">
<path d="M215.6 59.3l-.4 .4M218.5 56.4l-.4 .4M221.6 53.3l-.7 .7M226.1 48.8l-2.7 2.7M226.9 43.6l-2.9 2.8M291.8 50.4l-1.9 1.9M293.9 52.9l-4 3.9M294.5 56.8l-4.6 4.5M206.8 72.6l-.4 .4M207 76.9l-3.2 3.2M209.7 69.7l-.4 .5M210.1 73.7l-1.8 1.9"/>
<path d="M212.7 66.7l-.6 .6M218.1 61.3l-3.4 3.4M294.9 60.9l-5 4.9M295.3 65l-5.4 5.3M295.7 69l-5.8 5.8M296.1 73.2l-6.2 6.1M296.1 77.6l-3.2 3.2M367.5 109.5l-1 1M368.2 113.3l-1.7 1.7M368.5 117.4l-2 2.1M368.5 121.9l-2 2.1M368.5 126.4l-1.8 1.8"/>
<path d="M368.5 153.3l-2 2.1M368.5 157.8l-2 2.1M368.5 162.3l-1.6 1.7M368.5 166.8l-1.6 1.6M368.5 171.3l-1.6 1.6M368.5 175.8l-1.6 1.6M366.9 183.9l1.6 1.6M368.5 180.3h.1"/>
</g>
<!-- layer: Annotations -->
<g fill="none" stroke="#000" stroke-width=".31">
<path d="M203.6 59.3h3l7.3 2.1M198.1 72.6h3l4 2.1M361.1 98.5l-1.6 1.8M365 96l-2.1 1M367.3 95.3a12 12 0 0 1 7.9 1.2M181.1 112.4l3.3-5.2 6 3.8-3.3 5.2M277.9 101.7h6.1v7.4M284 111.5v2.4M284 116.3v2.4M358.4 102.4a12.1 12.1 0 0 0 .8 11.4M360.7 115.7l1.8 1.5M364.5 118.4l2.3 .7"/>
<path d="M376.8 117a11.9 11.9 0 0 1-7.7 2.4M284 121v11.9M284 135.3v2.4M284 140.1v2.4M284 144.8v12M284 159.1v2.4M284 163.9v2.4M284 168.7v11.9M284 182.9v2.4M284 187.7v2.4M284 192.5v7.4h-6.1"/>
</g>
<path d="M205.3 74.2l2.5 1.9-2.9-1zM214.1 60.9l2.8 1.3-3.1-.3zM375.9 95.8l3.8 4.8-5.2-3.3zM180.3 111.8l1.7 1.1-4.1 4.6zM186.2 115.6l1.7 1.1-4.1 4.6zM271.8 101.7l6.1-1v2zM376 116.4l4.6-4.1-3 5.4zM271.8 199.9l6.1-1v2z" fill="#000" stroke="#000" stroke-width=".31"/>
<g font-size="8.5">
<text x="265" y="104.7">B</text>
<text x="378.5" y="109.4">C</text>
<text x="170.6" y="127.4">A</text>
<text x="176.5" y="131.2">A</text>
<text x="265.3" y="203">B</text>
<text x="287.3" y="219.5">Pill Machine 200</text>
<text x="287.3" y="234.5">Slotted Plate</text>
</g>
<g font-size="4.3">
<text x="306.6" y="26.1">5°</text>
<text x="213.4" y="35.6">10.16 typ</text>
<text x="302.8" y="32.4">1.2</text>
<text x="40.7" y="41.1">14.02</text>
<text x="92.4" y="38.5">6.20</text>
<text x="302" y="36.3">2.5</text>
<text x="304.1" y="40.2">4.3</text>
<text x="88.7" y="44.5">12.00 typ</text>
<text x="303.6" y="43.9">6.20</text>
<text x="316.5" y="48.9">9.7</text>
<text x="267.4" y="59.5">R5.08</text>
<text x="276.4" y="54">130°</text>
<text x="304.5" y="58.9">5.1</text>
<text x="181.7" y="60.4">R10.16 typ</text>
<text x="319.4" y="60.7">29.10</text>
<text x="179.7" y="73.7">R 7.9 typ</text>
<text x="155.3" y="93.8">123.00°</text>
<text x="200.4" y="93.9">123.00°</text>
<text x="272.5" y="91.7">118.03 typ</text>
<text x="88.2" y="98.1">64.7</text>
<text x="167.1" y="99.9">4.95</text>
<text x="110.1" y="104.1">10-32 unc h6</text>
<text x="139.7" y="104.1">10.0 x2</text>
<text x="199.9" y="102.6">5.82</text>
<text x="158.9" y="115.9">3.15</text>
<text x="243.7" y="117.6">10.1 typ</text>
<text x="245.9" y="122">3.0 typ</text>
<text x="349.3" y="125.8">45°</text>
<text x="239.1" y="143">138.0 x2</text>
<text x="355" y="142.5">78.2</text>
<text x="374.2" y="142.5">71.1</text>
<text x="320.1" y="148.9">240.9</text>
<text x="241.2" y="161">84.0 x2</text>
<text x="313" y="157">5.7 x6</text>
<text x="275.7" y="166.2">114.12</text>
<text x="109.1" y="168.8">Ø7.3 Ø7.4</text>
<text x="132.4" y="168.8">6.3 typ</text>
<text x="241.4" y="170.8">54.8 x2</text>
<text x="316.4" y="169.1">7.7</text>
<text x="195.3" y="178.2">14.1</text>
<text x="241.4" y="174.8">42.8 x2</text>
<text x="353.7" y="176">78.4</text>
<text x="109.6" y="182.1">Ø6.0 thru Ø9.0</text>
<text x="141.4" y="182.1">6.6 typ</text>
<text x="245.1" y="182.6">19.1</text>
<text x="309.2" y="181">22.8 typ</text>
<text x="250.4" y="189">.00</text>
<text x="43.5" y="194.1">3.99 x9</text>
<text x="95.8" y="197.7">4.23 x8</text>
<text x="106.3" y="192.9">7.77 x9</text>
<text x="192.8" y="196.3">7.82</text>
<text x="306.5" y="195.3">Ø5.0 thru</text>
<text x="374.1" y="193.3">1.27</text>
<text x="263.9" y="199.9" transform="rotate(-90 263.9 199.9)">.00</text>
<text x="221.5" y="239.5">Tolerance</text>
<text x="255.7" y="239.9">Material</text>
<text x="221.2" y="244.6">.X ±.2</text>
<text x="250.8" y="245">6061 Aluminum</text>
<text x="221.2" y="249.7">.XX ±.05</text>
<text x="255.7" y="250.1">Hardcoat</text>
<text x="289.3" y="261.2">B</text>
<text x="328.4" y="261.2">01GPFM-200-002</text>
<text x="301.2" y="268.1">1:3</text>
<text x="386.8" y="268.1">1/1</text>
</g>
<g font-size="3.5">
<text x="288" y="15.7">DETAIL C</text>
<text x="197.3" y="23.8">SECTION A-A</text>
<text x="287.2" y="20">SCALE 1:1</text>
<text x="199.8" y="28.1">SCALE 1:3</text>
<text x="357.7" y="77.8">SECTION B-B</text>
<text x="360" y="82.1">SCALE 1:3</text>
<text x="287.3" y="210.1">PROJECT</text>
<text x="287.3" y="225.8">TITLE</text>
<text x="220.7" y="255.2">APPROVED</text>
<text x="286.7" y="254.5">SIZE</text>
<text x="306.1" y="254.5">CODE</text>
<text x="328.4" y="254.5">DWG NO</text>
<text x="406" y="254.5">REV</text>
<text x="220.7" y="261.5">CHECKED</text>
<text x="220.7" y="267.9">DRAWN</text>
<text x="242" y="267.9">Tylor Good</text>
<text x="268.9" y="267.9">3/23/2020</text>
<text x="287.5" y="267.9">SCALE</text>
<text x="322.1" y="267.9">WEIGHT</text>
<text x="372.9" y="267.9">SHEET</text>
</g>
</svg>
